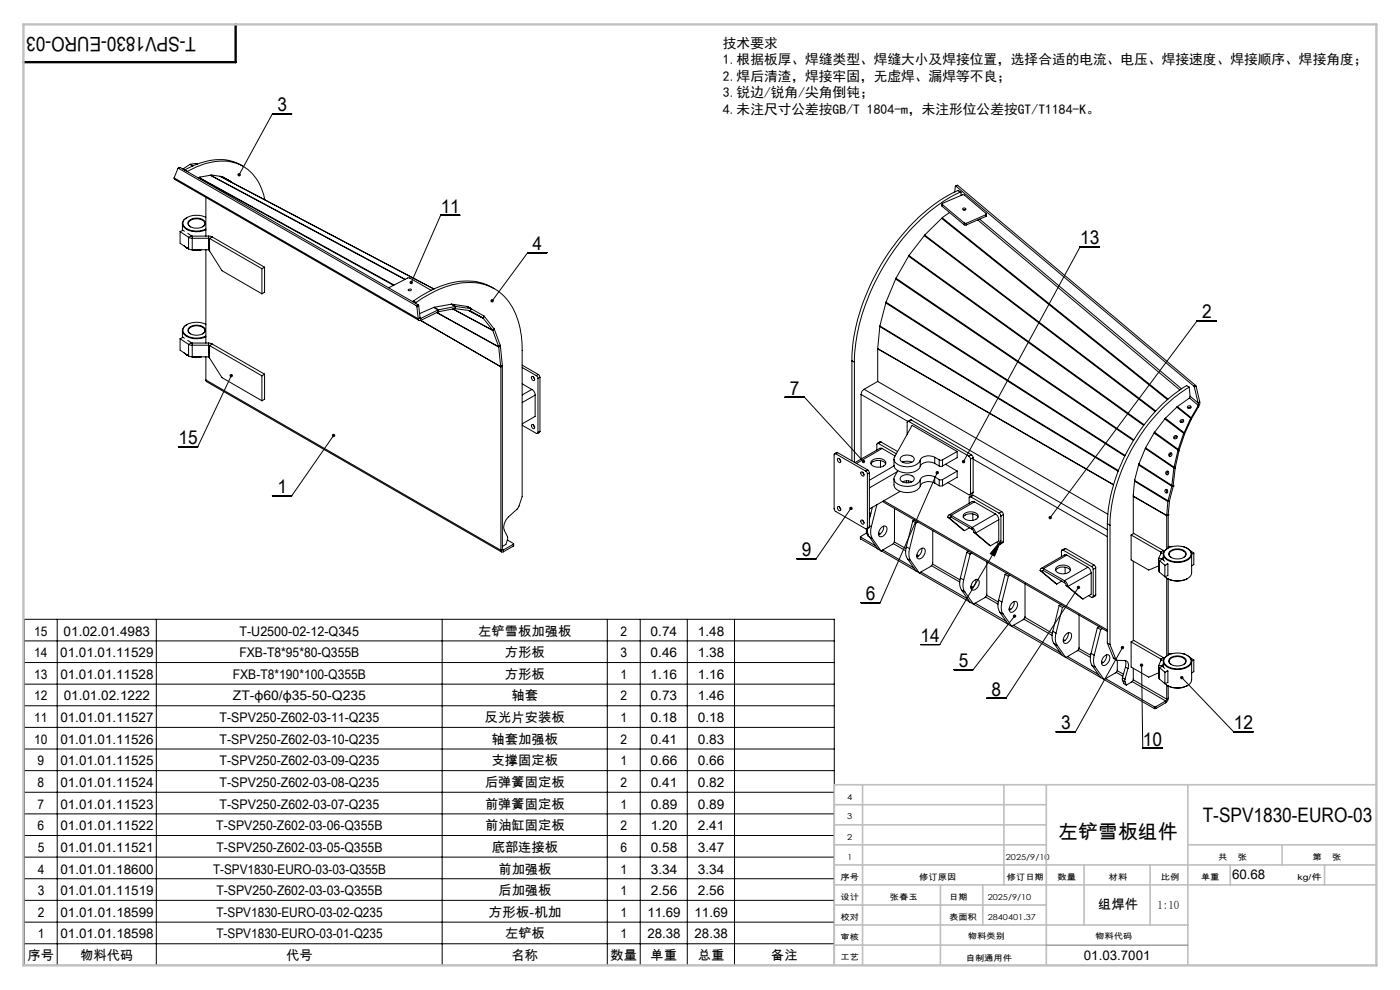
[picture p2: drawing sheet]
<svg xmlns="http://www.w3.org/2000/svg" width="297mm" height="210mm" viewBox="0 0 297 210" stroke-linecap="round" stroke-linejoin="round" font-family="sans-serif">
<g fill="none" stroke="#000" stroke-width=".21">
<path d="M36.9 37.7l.1 .3 51.9 30M36.9 37.7l51.8 29.9M37.9 35.7l-1 2M37.9 35.7l50.4 29.1M38.2 35.5l-.4 .2M38.2 35.5l-.3 .2M38.2 35.5l50.5 29.2M38.9 35.8l-.1 .1M38.9 35.8l.4 .2M39.1 36l.1 .1M39.2 36l.6 .4M39.2 36v.1"/>
<path d="M39.8 36.4a13.3 13.3 0 0 1 10.4-1.8 9.8 9.8 0 0 1 6 7.8M39.8 36.4h.1M40.3 34.9l-1.4 .9M40.3 34.9l.6 .3M40.4 34.8l-.1 .1M40.4 34.8l.6 .4M41.6 34.7l.2 .1M41.8 34.8l-.3-.1-1.1 .1M42.1 37.7l2.8-.6 2.2 .4 1.9 1M42.1 37.7l41.4 22.8M42.2 37.6l41.4 22.9M44.6 37.2l41.3 22.1"/>
<path d="M44.7 37.2l41.3 22.1M46.7 37.4l45.4 23.9M47.2 37.5l1.2 .7M48.4 38.2l.1 .1M48.4 38.2l.6 .3M48.5 38.3l.6 .3M48.5 38.3l.1 .1M49 38.5l.1 .1M49.1 38.6v.1M51.6 35.3a10.8 10.8 0 0 0-10.4-.2l-2 .9M61.9 24.2h-4.1l-7.1 12.9M202.8 39.5h-.1l-.2 1.2"/>
<path d="M202.8 39.5l50.5 42.4M203.2 39.3l-.5 .2M203.2 39.3l-.4 .2M203.2 39.3l50.4 42.5M38.2 49.1l1.8 1.2M38.2 49.1v2.5l1.8 1.2M38.7 47.4v1.5M39.1 52.1l.5 .5M39.1 49.1l-.3-.2-.6 .2M39.6 52.6l.4 .1M39.6 52.6l.4 .2M39.7 46.2a1.29 1.29 0 0 0-1 1.2 1.29 1.29 0 0 0 .9 1.2 4.6 4.6 0 0 0 4.1 .1"/>
<path d="M39.8 49.5l.8 .6M40 50.3l.6 .2 3.9 .1M40 52.8l.8 .2M40 50.3v2.5M40.1 46.8a2.41 2.41 0 0 1 3.4 .4 1.49 1.49 0 0 1-1.9 1.2 1.33 1.33 0 0 1-1.7-1.3zM40.4 48.1a.84 .84 0 0 1-.4-1 .84 .84 0 0 1 .9-.6 2.06 2.06 0 0 1 2.6 .8l-.1 .4-.4 .4M40.6 50.1h.2M40.6 50.1l-.6 .2M40.7 53h2M40.8 53h1.8M40.8 50.1v2.9M40.8 50.1h3.4"/>
<path d="M40.8 53h3.4M43.7 46.1a4.1 4.1 0 0 0-4.8 .7 1.44 1.44 0 0 0 1.2 1.9 4.8 4.8 0 0 0 3.6-.1M43.7 41.9v8.2M43.7 53v19.8M44.2 53l.3 .2M44.2 50.1l.8 .2M44.2 50.1v2.9M44.5 53.2l2.6 4.2 8.5 4.9M44.5 50.6v2.6M44.5 50.6l11.1 6.4M45 50.3l11.1 6.4M45 50.3l-.5 .3"/>
<path d="M55.6 57v5.3M56.1 56.7l-.5 .3M56.1 56.7v5.3l-.5 .3M97.5 45.6h-4l-6.3 14.3M116 53.6h-4.1l-7.5 10.2M190 59.2l50.5 34.2M190.1 59l-2.1 5.1M190.1 59l50.4 34.3M192.8 54.4l49.8 35.8M192.8 54.2l49.9 35.9M196.1 50l49 37.3M196.2 49.9l49 37.3"/>
<path d="M199.7 46.3l47.9 38.5M199.8 43.2l.1 .6M199.9 43.8l4.6 3.9M199.9 46.2l47.9 38.5M199.9 43.4l.1-.3 4.4-1.8 4.8 4v.2M199.9 43.4l4.7 3.9M199.9 43.4v.4M201.4 45.1a36.8 36.8 0 0 0-11.3 13.9M203.2 40.4a37.8 37.8 0 0 0-15.7 14.8 42 42 0 0 0-6.8 21.3M203.2 40.4l.6 .3M203.8 40.7a38.3 38.3 0 0 0-16.3 15.7 41.5 41.5 0 0 0-6.2 20.4M203.8 40.7l.1 .7"/>
<path d="M204.3 44.2a.3 .3 0 0 1 .4-.1 .3 .3 0 0 1 .1 .4 .33 .33 0 0 1-.4 0 .33 .33 0 0 1-.1-.3zM204.4 44.5h.3M204.5 47.7h.5M204.6 47.3l.4 .1M204.6 47.3l-.1 .4M205 47.4v.3M207.4 46.7l42.9 36M207.8 46.5l42.8 36M209.1 45.9l-4.1 1.8M209.2 45.5l-4.2 1.9M209.2 45.5l-.1 .4M209.3 45.4l-.2 .5"/>
<path d="M233.2 52.4h-4.1l-24.7 45.5M38.2 71.9v2.4l1.8 1.2M38.2 71.9l1.8 1.2M38.7 70.1v1.5M39.1 74.9l.5 .4M39.1 71.7l-.3-.2-.6 .4M39.6 75.3l.4 .2M39.7 68.9a1.31 1.31 0 0 0-1 1.2 1.31 1.31 0 0 0 .9 1.3l.2 .1a4.8 4.8 0 0 0 3.9-.1M39.8 72.2l.8 .5M40 73.1l.5 .1 4 .1M40 75.5l.8 .2M40 73.1v2.4"/>
<path d="M40.2 69.4a2.49 2.49 0 0 1 3.3 .5 1.4 1.4 0 0 1-1.7 1.2 1.5 1.5 0 0 1-1.9-1.3zM40.4 70.8a.84 .84 0 0 1-.4-.9 .84 .84 0 0 1 .9-.7 2.06 2.06 0 0 1 2.6 .9l-.1 .4-.4 .3M40.6 72.7l.2 .1M40.6 72.7l-.6 .4M40.7 75.7h2M40.8 75.7h1.8M40.8 72.8v2.9M40.8 75.7h3.4M40.8 72.8h3.4M43.7 68.8a4.1 4.1 0 0 0-4.8 .7 1.44 1.44 0 0 0 1.2 2 4.8 4.8 0 0 0 3.6-.2M43.7 75.7v4.9M44.2 75.7l.3 .2"/>
<path d="M44.2 72.8l.8 .2M44.2 72.8v2.9M44.5 73.3v2.6M44.5 75.9l2.6 4.2 8.5 4.9M44.5 73.3l11.1 6.4M45 73l11.1 6.4M45 73l-.5 .3M49.1 79.7l-7.2 15.1h-4M55.6 79.7v5.3M56.1 79.4v5.3l-.5 .3M56.1 79.4l-.5 .3M82.4 61.1l4.1-2.2h.4l4.6 2.7"/>
<path d="M86.6 61.4a.33 .33 0 0 1 .4-.1 .33 .33 0 0 1 .2 .3 .31 .31 0 0 1-.3 .1 .31 .31 0 0 1-.3-.3zM87.7 63.8l-.1 .2M87.7 63.8l.6 .4M87.9 63.8l-.4 .2M88.3 64.2l-.1 .1M88.3 64.2a20.1 20.1 0 0 1 11.6-4.3 10.3 10.3 0 0 1 9.9 7.8 21.4 21.4 0 0 1 1 6.6v31l-.9 2.5-2 1.8a2.92 2.92 0 0 0-.9 2.9l.7 1.4-.1 .6M88.3 64.8l.1 .3M88.4 65.1l.3 2.5M88.7 64.7l.1 .2M88.7 64.7l-.4 .1M88.7 67.6l.2 .4h.4M88.8 64.9l-.4 .2"/>
<path d="M88.8 64.9l.3 2.5M89.1 67.4l.2 .1M89.1 67.4l-.4 .2M89.1 67.5h.2M89.2 68l17.1 9.8M89.3 67.5v.5M92 65.2l.9 .5M92.1 65.1l1 .6M92.9 65.7l-3.6 1.8M92.9 65.7v.5M92.9 66.2l-3.6 1.8M93 66.1l-.1 .1"/>
<path d="M93.1 65.7h-.2M93.1 65.7l-.1 .4M95.7 64.5l.9 .5M95.8 64.5l.9 .5M96.1 65.5l8.4 4.6M96.5 65.5l-3.5 .6M96.5 65.5h.1M96.5 65.5l3.2 .4M96.6 65l-3.5 .7M96.6 65l-.1 .5M96.6 65h.1M96.7 65l-.2 .5"/>
<path d="M96.7 65l3.2 .5M99 65l.9 .5M99.1 65l.9 .5M99.4 65.9l3 1.6M99.7 65.9h.1M99.8 65.9l2.6 1.6M99.9 65.5l-.2 .4M99.9 65.5h.1M99.9 65.5l-.7-.5-3.4-.5-3.7 .7-3.1 1.3M100 65.5l-.2 .4M100 65.5l2.7 1.6M102.4 67.5h.1"/>
<path d="M102.5 67.5l2 2.6M102.7 67.1l-.3 .4M102.7 67.1h.1M102.8 67.1l-.3 .4M102.8 67.1l2 2.6M104.5 70.1h.1M104.5 70.1l1.3 3.4M104.8 69.7l-.3 .4M104.8 69.7v.1M104.8 69.8l-.3 .3M104.8 69.8l1.3 3.4M104.9 61.2a12.5 12.5 0 0 0-11.5-.5 28 28 0 0 0-5.7 3.1"/>
<path d="M105.8 73.5v.1M105.8 73.6l.4 4.2M105.8 73.5l-13.1-7.2 13.1 7.3M106.1 73.2l-.3 .3M106.1 73.2l.1 .2M106.2 73.4l-.4 .2M106.2 73.4l.4 4.1M106.2 77.8h.1M106.3 77.8v38.9M106.6 77.5l-.4 .3M106.6 77.5v39M106.6 77.6l-.3 .2"/>
<path d="M110.8 78l3 1.7M110.8 77.5l3.4 1.9M112.8 79.9a.48 .48 0 0 1 .5 .2 .48 .48 0 0 1-.1 .6 .68 .68 0 0 1-.4-.8zM113.1 79.9l.3 .5M113.8 79.7l.3 .2v.4M114.2 79.4l.3 .6M114.2 79.4l-.4 .3M180.7 76.5l.6 .3M180.7 76.5v21.2M181.3 76.8v21.3M186.2 74v6.9M186.2 73.9l50 28.9"/>
<path d="M186.2 74l50 28.9M186.7 69.2l-.5 4.8M186.7 69.1l50.6 30.7M186.7 69.3l50.5 30.7M187.9 64.3l50.7 32.5M188 64.1l-1.3 5.1M188 64.1l50.7 32.5M258.1 68h-4.1l-31.2 41.8M43.7 80.6v.3l62.7 36.2M43.7 80.6l62.6 36.1M70.8 92.4l-8.9 12.8h-4.1M110.8 90.2l3 1.7a.21 .21 0 0 0 .2 .1 .21 .21 0 0 0 .1-.3"/>
<path d="M110.8 81.4l2 1.2M112.8 90.1a.49 .49 0 0 1 .5 .3 .49 .49 0 0 1-.1 .5h-.1a.65 .65 0 0 1-.3-.8zM112.8 82.6a1.28 1.28 0 0 1 .7 1.2M112.8 82.6l-2 1.2M113.1 90.1l.3 .5M113.5 83.8v4.5l-2.7 1.6M113.5 83.8l-2.7 1.6M114.1 80.3v11.4M114.5 91.5l-.4 .5M114.5 80l-.4 .3M114.5 91.5l-.4 .2M114.5 80v11.5"/>
<path d="M166.5 84.2h4.1l12.6 13.7M177.3 96.3l-.2-.1-.1 .2v11.8l.2 .3 6.5 3.7h.3v-.2M177.3 96.3l6.4 3.6M177.7 97.3a.48 .48 0 0 1 .6 .2 .48 .48 0 0 1-.2 .6h-.1a.66 .66 0 0 1-.3-.8zM177.7 96h-.3l-.3 .2M177.7 96l-.4 .3M177.7 96l6.4 3.7M178.1 97.3l.3 .5M182.7 83.7v13.7M182.7 83.7l9.9 5.7M183.3 82.6a1.29 1.29 0 0 0-.6 1.1M183.3 82.6l51.6 29.8"/>
<path d="M183.7 99.9l.3 .6M184.1 99.7l.3 .6M184.1 99.7l-.4 .2M184.8 98.4a2.06 2.06 0 0 1 3.1 0M184.9 97.7a2.02 2.02 0 0 1 3 .4 1.37 1.37 0 0 1-1.7 1 1.19 1.19 0 0 1-1.5-1.1zM186.2 80.9l48.8 28.2M186.2 80.9l-2.9 1.7M186.4 94.1l-.3-.1-.1 .2v1.3M186.4 94.1l3.7 2.2M186.8 97.7v1.4M186.9 93.8l-.2-.1-.6 .3M186.9 93.8l-.5 .3"/>
<path d="M186.9 93.8l3.5 2M187.1 95.1h-.4l-5.3 3M187.1 95.1l2.8 1.6M187.1 95.1l-5.4 3.2M189.7 97.4v1.3a2.41 2.41 0 0 0 2.6 1.6 2.82 2.82 0 0 0 2.9-1.4M189.7 98.8l-5.3 3.1M190.5 99.8l-.7 1.3a1.31 1.31 0 0 0 1 1.8 3.9 3.9 0 0 0 4.3-.8l.1-.3M191.1 97a1.97 1.97 0 0 1 2.8 .3 1.22 1.22 0 0 1-1.6 .9 1.07 1.07 0 0 1-1.3-1zM191.5 98h.1a2.27 2.27 0 0 1 1.8 0M191.5 98h.1M192.8 89.4h-.3l-.1 .2v2.5M192.8 89.4l12.7 7.4"/>
<path d="M193.4 89.1l-.9 .3M193.4 89.1l-.6 .3M193.4 89.1l12.7 7.4M195.2 97.6v1.3M198.3 97a2.31 2.31 0 0 0-3.1 .6M198.3 98.3a2.31 2.31 0 0 0-3.1 .6M198.3 97v1.3M198.3 97l.9 .5M198.3 98.3l.9 .5M199.2 97.5h.8M199.2 98.8h.8M199.2 97.5v1.3"/>
<path d="M200 97.5v1.3M200.6 98.5l2.5 1.4M203.1 95.8l-9.6-5.6-3.7 6.7a1.31 1.31 0 0 0 1 1.8 3.7 3.7 0 0 0 4.4-.9v-.2M203.1 99.9l-3.1 1.8M203.1 95.8v1.3l-3.1 1.7M203.1 99.9v1.3l-3.1 1.8M203.1 95.8l-3.1 1.7M205.5 96.8l.4 .6M205.9 97.4v7.3M206.1 96.5l.3 .6M206.1 96.5l-.6 .3M206.4 97.1l-.5 .3"/>
<path d="M206.4 97.1v7.3M206.4 97.4l28.5 16.4M241.5 98.6l7.1 4.5M241.6 98.5l7 4.5M243 95.1l6 4.2M243 95l6.1 4.1M244.8 91.9l5.1 3.6M244.9 91.7l5 3.6M247.1 88.9l4 3M247.2 88.7l-2.3 3.1-1.9 3.2-1.4 3.4-.9 3.5-.3 3.1v8.2M247.2 88.7l4 3.1M247.8 100a.52 .52 0 0 0-.1 .7"/>
<path d="M248.6 96.2a.42 .42 0 0 0-.4 .6M249 99.3l-.4 3.7M249 99.3h.3M249.1 99.1l-.1 .2M249.1 99.1l.2 .1M249.3 99.3l-.4 3.7M249.3 99.2v.1M249.6 86.4l3 2.3M249.7 92.6a.45 .45 0 0 0-.6 .5M249.8 86.2l2.9 2.4M249.9 95.5l-.8 3.6M249.9 95.5l.2 .1"/>
<path d="M249.9 95.3v.2M249.9 95.3l.2 .2M250.1 95.6l-.8 3.6M250.1 95.5v.1M250.4 89.1a.37 .37 0 0 1 .6 0 .37 .37 0 0 1 0 .5 .37 .37 0 0 1-.6 0zM251.1 89.4a.44 .44 0 0 0-.7 .2M251.1 91.9l-1.2 3.4M251.1 91.9l.2 .2M251.2 91.8l-.1 .1M251.2 91.8l.1 .3M251.3 92.1l-1.2 3.4M251.3 92.1h.1"/>
<path d="M252 86.5h.6M252 86.1a.37 .37 0 0 1 .6 0 .37 .37 0 0 1 0 .5 .37 .37 0 0 1-.5 0l-.2-.2zM252.3 82.1a37.8 37.8 0 0 0-15.8 22 29 29 0 0 0-1 7.3M252.3 82.1l.2 2-.2 .3-2.6 1.9-2.5 2.4M252.3 82.1l-.6-.3a37.6 37.6 0 0 0-15.2 20.3 32.3 32.3 0 0 0-1.6 9M252.3 84.4l1.9 1.6M252.4 84l1.8 1.5M252.6 88.7l-1.4 3.1M252.6 88.7l.1 .3M252.7 88.6l-.1 .1M252.7 89l-1.4 3.1M252.7 88.6v.4"/>
<path d="M253.3 81.9l.1 .2M253.4 82.1l.8 3.4M253.6 81.8l.2 .1M253.6 81.8l-.3 .1M253.8 81.9l-.4 .2M253.8 81.9l.7 3.4M254.2 85.5v.5M254.2 86l-1.5 2.6M254.2 86v.4M254.2 86.4l-1.5 2.6M254.5 85.3v.6l-.3 .5M254.5 85.3l-.3 .2"/>
<path d="M106.3 116.7a.32 .32 0 0 0 .1 .4 .32 .32 0 0 0 .4-.1M106.6 116.5l.2 .2M106.6 116.5l-.3 .2M106.8 116.7v.3M107.6 114.5l1.3 .8v.2M107.6 114.5l-.3 1-.7 .4M108.9 115.5l-2.1 1.2M108.9 115.5v.3M108.9 115.8l-2.1 1.2M109 115.3l-.1 .5M177.7 107.5a.46 .46 0 0 1 .6 .2 .46 .46 0 0 1-.2 .6h-.1a.66 .66 0 0 1-.3-.8zM178.1 107.5l.3 .5"/>
<path d="M180.5 107.8l-7.4 10.7h-4M182.5 113.9l.1 .4M182.6 114.3l3.6 2.1M182.6 113.9l3.1 1.9M182.6 113.9v.4M182.7 100.1a.48 .48 0 0 1 .5 .3 .48 .48 0 0 1-.1 .6 .61 .61 0 0 1-.4-.9zM182.7 110.3a.51 .51 0 0 1 .5 .3 .51 .51 0 0 1-.1 .6 .61 .61 0 0 1-.4-.9zM183 100.2l.3 .5M183 110.4l.3 .5M183.8 112.5l.1 .7M183.8 113.1l-1.2 .7v.1M183.8 112.5l.2 .1"/>
<path d="M183.9 113.2l.5 .6M183.9 113.2l.2 .1M184 112.1l.1 1.1 .3 .6M184 100.5v11.5M184.4 113.8l.7 .5M184.4 113.8l1.8 2.6 .7 .5M184.4 111.8l-.5 .4-.1 .3M184.4 100.3l-.4 .2M184.4 100.3v11.5M184.4 111.8l-.4 .2M184.4 111.5l.5 .2M184.7 108.9l-.3-.1 .2 .6"/>
<path d="M184.9 111.7a3.4 3.4 0 0 0 .2 2.6M185.1 114.3l1.8 2.6M185.1 107.6l-.7 2.6M186 107.1l-1.1 4.6M186.4 113.1l.4 .1M186.8 112.1a.72 .72 0 0 1 .6-.5 .72 .72 0 0 1 .7 .4 1.51 1.51 0 0 1-1.5 1.8 1.33 1.33 0 0 1 .2-1.7zM186.9 116.8l18.9 10.9M187.2 106.4l47.7 27.5M187.3 116.7l6.6 3.8M187.5 111.6v.1a1.93 1.93 0 0 1-1.1 1.7M187.5 106.2l47.4 27.4M189.5 115.3l2.6 1.5"/>
<path d="M189.7 101.6v1.3a2.41 2.41 0 0 0 2.6 1.6 2.82 2.82 0 0 0 2.9-1.4M189.7 115l2.5 1.4M189.8 107.8l-.1 7.1-.3 .5-2.5 1.5M190.3 100.1l-5.9 3.4M191 104.2l-6.6 3.8M191.1 101.1a1.97 1.97 0 0 1 2.8 .3 1.22 1.22 0 0 1-1.6 1 1.07 1.07 0 0 1-1.3-1zM191.5 102.2h.1a2.27 2.27 0 0 1 1.8 0M192.3 116a3.2 3.2 0 0 0 .2 2.5M192.3 116l.7 .4M192.3 102v.4M192.5 118.5l.7 .4M192.5 118.5l1.8 2.6"/>
<path d="M192.7 102v.4M193 116.4a3.4 3.4 0 0 0 .2 2.5M193.3 102.1v.2M193.6 110.5l.7 .4M193.6 110.5l-1.3 5.5M194 110.3l-.4 .2M194.3 110.9l-1.3 5.5M194.5 117.7l.4 .2M194.7 110.7l-.4 .2M195.1 116.7a.64 .64 0 0 1 .6-.4 .64 .64 0 0 1 .6 .5v.4a1.2 1.2 0 0 1-1.7 1.2 1.75 1.75 0 0 1 .5-1.7zM195.2 101.8v1.3M195.6 116.3v.1a1.93 1.93 0 0 1-1.1 1.7"/>
<path d="M197.8 119.7l5.9 3.3M197.9 112.5v6.9l-.2 .5-2.7 1.6-1.8-2.6M198.3 101.2a2.31 2.31 0 0 0-3.1 .6M198.3 102.5a2.31 2.31 0 0 0-3.1 .6M198.3 101.2l.9 .5M198.3 101.2v1.3M198.3 102.5l.9 .5M198.8 100.3l-12.1 27.5h-4.1M199.2 101.7h.8M199.2 103h.8M199.2 101.7v1.3M200 101.7v1.3"/>
<path d="M201.1 102.4l4.5 2.6h.2l.1-.3M201.1 109.7l.3 .2M201.1 109.7l3.5 2.9M201.4 109.9l3.2 2.7M201.8 109.3a.42 .42 0 0 0-.5-.1 .42 .42 0 0 0-.2 .5M201.8 109.7h-.2l-.2 .2M201.8 109.3l4.4 2.6M201.8 109.7l4.4 2.6M201.8 109.3v.4M201.8 109.7l-.4 .2M204.4 109.7a1.99 1.99 0 0 1 3.1 0M204.4 109.2a2.17 2.17 0 0 1 3.1 0 1.05 1.05 0 0 1-1.3 1.2 1.54 1.54 0 0 1-1.9-.9z"/>
<path d="M205.1 117.1l.7 .4M205.1 117.1l-1.4 5.5M205.5 116.9l-.4 .2M205.7 112l-1.1 .6M205.8 117.5l-1.4 5.5M206 105.4l-.2-.1-.2 .2v1.3M206 105.4l5.9 3.5M206.2 117.3l-.4 .2M206.2 111.9l.6 .7 .1 .5M206.2 112.3l.4 .6M206.2 111.9v.4M206.4 109v1.4"/>
<path d="M206.4 104.4l-.1 .3-.5 .3M206.4 104.4l-.5 .3M206.5 105.1l-.2-.1-.6 .4M206.5 105.1l6 3.4M206.5 105.1l-.5 .3M206.6 112.9l.3 .2M206.6 112.9l3.5 2.9M206.7 106.5l-.5-.1-4.9 2.8M206.7 106.5l-4.9 2.8M206.7 106.5l4.5 2.5M206.9 113.1l3.2 2.7M209.3 119.2v6.9l-.4 .7-2.4 1.4"/>
<path d="M211.2 109a1.38 1.38 0 0 1 .7 1.2M211.2 109l-5 2.9M211.3 115l.6 .4a.23 .23 0 0 0 .3 0 .23 .23 0 0 0 .1-.2M211.9 110.2l-5 2.9M211.9 110.2v4.6l-1.8 1M211.9 108.9l.4 .6M212.3 109.5v5.7M212.3 114.7l-12.9 22h-4.1M212.3 114.7l-1.3 3.3-.9-.6zM212.5 108.5l.4 .6M212.5 108.5l-.6 .4M212.9 114.9l-.1 .2-.6 .3"/>
<path d="M212.9 109.1l-.6 .4M212.9 109.1v5.8M212.9 114.9l-.6 .3M225.5 116.7l-.3 .1v1.3M225.5 116.7l6.1 3.5M226.1 116.4l-.8 .3M226.1 116.4l-.6 .3M226.1 116.4l6 3.5M226.3 117.7h-.5l-4.9 2.9M226.3 117.7l-4.9 2.9M226.3 117.7l4.5 2.6M232.1 119.9l.3 .6"/>
<path d="M232.1 119.9l-.5 .3M234.9 111.1l.6 .3M234.9 111.1v25.3M235.5 111.4v25.3M240 113.5v5.3l3.7 2.1 2.1-.9M240 113.5l6.3 3.6M240 113.5l.5-.3 6.3 3.6M240.4 119.1v16.8M240.4 105.3l7.1 4.1 .3-.2M240.4 105.2l7.1 4.1M240.7 101.9l7.1 4.3M240.7 102.1l7.1 4.3"/>
<path d="M245.8 118.6v2.5l.2 .2M245.8 118.4l.2 .5M245.8 118.4l.8 .2M246 118.9v2.4M246 118.9l1.1 1M246.3 117.1v.2M246.3 117.1v.4M246.3 117.3l-.5 1.1M246.3 117.3l.5 .1M246.6 118.6h.1M246.6 118.6l.5 .5M246.6 118.6l-.6 .3"/>
<path d="M246.8 117.6v1.2M246.8 118.1l-.2 .5M246.8 116.8l.2 .1M246.8 116.8l-.5 .3M247.1 119.9v2.4M247.4 116.5a4.1 4.1 0 0 1 5.1 .4 1.36 1.36 0 0 1-1.1 2 4 4 0 0 1-4.3-.8 1.07 1.07 0 0 1 .3-1.6zM247.5 103.8l-.1 .4 .2 .3M247.5 109.3v7.1M247.6 119.5l.2 .2M247.7 116.3a1.35 1.35 0 0 0-.9 1.4 1.35 1.35 0 0 0 1.1 1.2 4.1 4.1 0 0 0 4.8-.8 1.35 1.35 0 0 0-.9-1.8M247.8 119.7v2.4l-.7 .2M247.8 119.7l-.7 .2"/>
<path d="M247.8 106.4l-.3 2.9M247.8 106.2v.2M247.8 109.2h.1M247.8 115.9h1M247.8 109.2l-.3 .1M247.8 109.2v7.1M248.1 117.1a2.5 2.5 0 0 1 3.5 .2 1.3 1.3 0 0 1-1.6 1.3 1.74 1.74 0 0 1-2.1-1.1zM248.1 106.2h-.3M248.1 106.2l-.3 .2M248.1 106.2l-.3 3M248.1 106.2h.1M248.5 118.3a.79 .79 0 0 1-.5-.9 .79 .79 0 0 1 .7-.6l.5-.2a2.02 2.02 0 0 1 2.3 .9l-.1 .4-.3 .4"/>
<path d="M248.6 103.1h.1M248.6 103.1l-.8 3.1M248.6 103v.1M248.6 103h.3M248.9 103v.1M248.9 103.1h.1M248.9 103.1h-.3M248.9 103.1l-.8 3.1M250.8 115.9l.7 .2M251.5 116.1h.1M251.5 116.1v.1M252.4 116.8l.9 .5"/>
<path d="M253.3 117.3l-.5 .3v3.9a2.52 2.52 0 0 1-2.8 1.7h-.3a3.5 3.5 0 0 1-2.5-.9M253.3 117.3v2.5l-.5 .2M5.2 131.4h171.8v73.4h-171.8zM5.2 136h171.8M12.1 131.4v73.4M33.2 131.4v73.4M93.8 131.4v73.4M128.8 131.4v73.4M135.8 131.4v73.4M145.8 131.4v73.4M155.8 131.4v73.4M195.4 121.3l9.9 5.8"/>
<path d="M197.6 120l6 3.5M203.7 122.6a3.2 3.2 0 0 0 .3 2.6M203.7 122.6l.7 .4M204 125.2l.7 .3M204 125.2l1.8 2.6 .7 .4M204.4 123a3.2 3.2 0 0 0 .3 2.5M204.7 125.5l1.8 2.7M206 124.3l.3 .3M206.4 123.4a.72 .72 0 0 1 .6-.5 .72 .72 0 0 1 .7 .4 1.59 1.59 0 0 1-1.4 1.9 1.16 1.16 0 0 1 .1-1.8zM206.5 128.2l7.4 4.2M206.9 127.9l6.5 3.9M207 122.9v.3a1.92 1.92 0 0 1-1 1.6"/>
<path d="M209.1 126.6l2.6 1.6M209.3 126.3l2.5 1.4M211.8 127.3a3.2 3.2 0 0 0 .3 2.5M211.8 127.3l.7 .4M212.1 129.8l1.8 2.7 .7 .3M212.1 129.8l.7 .4M212.5 127.7a3.2 3.2 0 0 0 .3 2.5M212.8 130.2l1.8 2.6M213.2 121.8l.7 .4M213.2 121.8l-1.4 5.5M213.6 121.6l-.4 .2M213.9 122.2l-1.4 5.5"/>
<path d="M214.1 129l.4 .2M214.3 122l-.4 .2M214.6 127.9a.7 .7 0 0 1 1-.3 .7 .7 0 0 1 .2 1.1 1.28 1.28 0 0 1-1.5 1.1 1.48 1.48 0 0 1 .3-1.9zM214.6 132.8l10.8 6.2M215 132.6l9.9 5.8M215.2 127.6v.1a1.93 1.93 0 0 1-1.1 1.7M215.2 130.7l-8.8 11.4h-4M217.2 131.3l6 3.5M217.4 130.9l5.8 3.4M217.5 123.8v7l-.5 .7-2.4 1.3M220.7 121l.3 .2M220.7 121l3.5 2.9"/>
<path d="M221 121.2l3.2 2.7M221.4 120.6a.44 .44 0 0 0-.5 0 .44 .44 0 0 0-.2 .4M221.4 121h-.3l-.1 .2M221.4 120.6l4.4 2.6M221.4 120.6v.4M221.4 121l4.4 2.6M221.4 121l-.4 .2M223.3 133.9a3.4 3.4 0 0 0 .3 2.5M223.3 133.9l.7 .4M223.6 136.4l.7 .5M223.6 136.4l1.8 2.7 .7 .4M223.9 121a2.1 2.1 0 0 1 3.2 0"/>
<path d="M224 134.3a3.2 3.2 0 0 0 .3 2.6M224.1 120.4a2.12 2.12 0 0 1 2.9 .2 1.02 1.02 0 0 1-1.2 1.1 1.42 1.42 0 0 1-1.9-1.1zM224.3 136.9l1.8 2.6M224.7 128.4l.7 .5M224.7 128.4l-1.4 5.5M225.1 128.2l-.4 .2M225.2 123.3l-1 .6M225.4 128.9l-1.4 5.4M225.6 135.7l.3 .1M225.8 128.6l-.4 .3M225.8 123.2a1.38 1.38 0 0 1 .7 1.2M225.8 123.6l.4 .6"/>
<path d="M225.8 123.2v.4M226 120.3v1.4M226.1 134.6a.7 .7 0 0 1 1-.3 .7 .7 0 0 1 .2 1l-.1 .2a1.22 1.22 0 0 1-1.5 .9 1.48 1.48 0 0 1 .4-1.8zM226.1 139.4l7.4 4.3M226.2 124.2l.3 .2M226.2 124.2l3.5 2.9M226.4 139.3l6.6 3.8M226.5 124.4l3.2 2.7M226.6 134.2v.7a1.67 1.67 0 0 1-1 1.2M228.7 137.9l2.6 1.5M228.8 124.6l-15.4 23.5h-4.1M228.9 137.6l2.5 1.4"/>
<path d="M228.9 130.4v7l-.2 .6-2.6 1.5M230.8 120.3a1.6 1.6 0 0 1 .7 1.3M230.8 120.3l-5 2.9M231 126.4l.6 .3 .3-.2M231.5 138.6a3.4 3.4 0 0 0 .2 2.5M231.5 138.6l.6 .4M231.5 121.6l-5 2.8M231.5 121.6v4.4l-1.8 1.1M231.6 120.2l.3 .6M231.9 120.8v5.7M232.1 139a3.2 3.2 0 0 0 .3 2.5M232.4 126.2v.2l-.6 .3"/>
<path d="M232.4 120.5l-.5 .3M232.4 120.5v5.7M232.4 126.2l-.5 .3M232.8 133.1l.7 .5M232.8 133.1l-1.3 5.5M233.2 132.9l-.4 .2M233.5 133.6l-1.4 5.4M233.9 133.3l-.4 .3M234.2 139.3a.64 .64 0 0 1 .7-.4 .64 .64 0 0 1 .5 .5 1.58 1.58 0 0 1-1.4 1.7 1.32 1.32 0 0 1 .2-1.8zM234.7 138.9l.1 .3a2.06 2.06 0 0 1-1.1 1.5M234.9 136.4l.6 .3M234.9 136.4l1.3 3.1"/>
<path d="M235.5 136.7l1.2 3.1M236.2 139.5l.7 .5M236.2 139.5l.5 .3M236.7 139.8l.3 .3h1.6a1.08 1.08 0 0 1 .7 1.7M238.1 137.4l-10 17.8h-4.1M240 136.2v5.3l3.7 2.1 2.1-.9M240 136.2l6.3 3.6M240 136.2l.5-.4 6.3 3.7M246 121.3l1.1 1M246.3 139.8v.2M246.3 139.8v.4M246.3 140l-.5 1.1"/>
<path d="M246.3 140h.5M246.8 139.5l.2 .1M246.8 139.5l-.5 .3M247.2 139.4a3.9 3.9 0 0 1 5.4 .4 1.74 1.74 0 0 1-1.8 2 3.4 3.4 0 0 1-3.9-1.3v-.6zM247.5 122.6v16.6M247.6 122.7a4.5 4.5 0 0 0 4.3 0M247.7 139a1.35 1.35 0 0 0-.9 1.4 1.35 1.35 0 0 0 1.1 1.2 4 4 0 0 0 4.8-.8 1.32 1.32 0 0 0-.9-1.8M247.8 138.6h1M247.8 122.8v16.2M248.1 139.8a2.46 2.46 0 0 1 3.5 .2 1.2 1.2 0 0 1-1.3 1.2h-.3a1.77 1.77 0 0 1-2.1-1zM250.8 138.6l.7 .2M251.5 138.8h.1"/>
<path d="M252.4 139.5l.9 .5M5.2 140.5h171.8M5.2 145.1h171.8M5.2 149.7h171.8M5.2 154.3h171.8M5.2 158.9h171.8M231.7 141.1l.7 .4M231.7 141.1l1.8 2.6M232.4 141.5l1.8 2.6M233.5 143.7l.7 .4M233.7 140.3l.3 .2M234.2 144.1l10.7 6.2"/>
<path d="M234.6 144l10.3 5.9M236.8 142.6l1.4 .8M237 142.3l1.3 .7M237 140.1v2l-.1 .4-2.7 1.6M238.1 143.7v.6M238.1 143.7l.6 .4M238.1 144.3l.6 .3M238.1 144.3l.3 .7 .5 .3M238.7 144.1v.5M238.7 140.1l.2 .7-.1 .7M238.7 144.6l.2 .7M238.8 141.5l.5 .3"/>
<path d="M238.8 141.5l-.7 2.2M239.3 141.8l-.6 2.3M240.2 144.6l7.1 4.1M240.4 141.7v2.6l-1.5 1M240.4 144.2l7.1 4.1M242.2 141.1l.2 17.6h4.1M244.9 149.9h.3M244.9 150.3h.3M244.9 149.9v.4M245.2 149.9v.4M245.8 141.3v2.4l.2 .3M245.8 141.1l.2 .5"/>
<path d="M245.8 141.1l.8 .1M246 141.6l1.1 1M246 144l1.1 1M246 141.6v2.4M246.6 141.2v.1M246.6 141.3l.5 .5M246.6 141.3l-.6 .3M246.8 140.3v1.2M246.8 140.8l-.2 .4M247.1 142.6v2.4M247.3 148.7l-2.1 1.2M247.3 148.7v.4"/>
<path d="M247.3 149.1l-2.1 1.2M247.5 148.3l-.2 .4M247.5 145.3v3M247.6 142.2l.2 .1M247.6 145.4a4.5 4.5 0 0 0 4.3 0M247.8 142.3l-.7 .3M247.8 142.3v2.5l-.7 .2M247.8 148.1l-.1 .6-.4 .4M247.8 145.5v2.6M247.8 148.1l-.3 .2M248.5 141a.77 .77 0 0 1-.5-.9 .77 .77 0 0 1 .7-.6 2.12 2.12 0 0 1 2.8 .7l-.1 .4-.3 .4M250.7 143.7l11 11.5h4.1"/>
<path d="M253.3 140l-.5 .3v3.9a2.24 2.24 0 0 1-2.1 1.7h-.7a3.8 3.8 0 0 1-2.8-.9M253.3 140v2.5l-.5 .2M5.2 163.5h171.8M5.2 168.1h171.8M5.2 172.6h171.8M5.2 177.2h171.8M5.2 181.8h171.8M5.2 186.4h171.8M5.2 191h171.8M5.2 195.6h171.8M5.2 200.2h171.8"/>
<circle cx="248.3" cy="96.4" r=".37"/>
<circle cx="249.3" cy="92.7" r=".37"/>
<circle cx="247.5" cy="104.2" r=".35"/>
<circle cx="247.7" cy="100.3" r=".36"/>
</g>
<path d="M50 5.2v8h-45" fill="none" stroke="#000" stroke-width=".5"/>
<g fill="none" stroke="#c0c0c0" stroke-width=".35">
<path d="M177 179.2h45M177 175h45M177 170.7h45M183 166.5v38.2M213 166.5v21.2M222 166.5v38.3M252 179.2h40M252 166.5v38.3M272 179.2v4.3M292 166.5h-115v38.3M177 183.5h115M177 196.2h75"/>
<path d="M177 192h45M177 187.7h115M199.5 187.7v17.1M208.5 187.7v8.5M230 183.5v12.7M244 183.5v12.7M261 183.5v4.2M281 183.5v4.2M177 200.5h45"/>
</g>
<path d="M5 5.2h287v199.6h-287z" fill="none" stroke="#c0c0c0" stroke-width=".5"/>
<path d="M222 200.5h30" fill="none" stroke="#8000ff" stroke-width=".21"/>
<path d="M70.6 92.1a.37 .37 0 0 0-.1 .5 .37 .37 0 0 0 .5 0 .37 .37 0 0 0 0-.5l-.2 .3 .2-.3zM48.9 79.4a.35 .35 0 0 0-.1 .5 .35 .35 0 0 0 .5 0 .35 .35 0 0 0-.1-.5l-.1 .3 .1-.3zM104.2 63.5a.34 .34 0 0 0 0 .6l.2-.3-.2 .3a.36 .36 0 0 0 .6-.3 .36 .36 0 0 0-.6-.3zM87.1 59.6a.36 .36 0 0 0 0 .6l.1-.3-.1 .3a.35 .35 0 0 0 .5-.3 .35 .35 0 0 0-.5-.3zM50.4 36.9l.1 .5 .2-.3-.1 .3a.36 .36 0 0 0 .4-.1 .36 .36 0 0 0-.1-.5 .36 .36 0 0 0-.5 .1zM237.9 137.1a.36 .36 0 0 0 0 .5 .36 .36 0 0 0 .5 0 .36 .36 0 0 0-.1-.6l-.2 .4 .2-.4zM241.9 140.9a.36 .36 0 0 0 .1 .5 .36 .36 0 0 0 .5-.2 .36 .36 0 0 0-.4-.5l.1 .4-.1-.4zM250.5 143.5a.35 .35 0 0 0 0 .6 .35 .35 0 0 0 .5-.3 .35 .35 0 0 0-.5-.4l.2 .3zM228.6 124.3a.37 .37 0 0 0-.1 .6 .37 .37 0 0 0 .6 0 .37 .37 0 0 0-.1-.6l-.2 .3 .2-.3zM212.3 114.7l-1.3 3.3-.9-.6zM180.3 107.6a.35 .35 0 0 0 0 .5 .35 .35 0 0 0 .5 0 .35 .35 0 0 0-.1-.5l-.2 .2 .2-.2zM198.6 100a.35 .35 0 0 0 0 .5 .35 .35 0 0 0 .5-.1 .35 .35 0 0 0-.1-.5l-.2 .4 .2-.4zM183 97.6a.35 .35 0 0 0-.1 .5 .35 .35 0 0 0 .5 0l-.2-.2 .2 .2 .1-.1a.35 .35 0 0 0-.1-.4 .35 .35 0 0 0-.4 0zM204.1 97.7l.1 .5 .2-.3-.2 .3a.36 .36 0 0 0 .5-.1 .36 .36 0 0 0-.1-.5 .36 .36 0 0 0-.5 .1zM222.6 109.5a.36 .36 0 0 0 0 .6l.2-.3-.2 .3a.37 .37 0 0 0 .6-.3 .37 .37 0 0 0-.6-.3zM215.1 130.4a.36 .36 0 0 0-.2 .5 .36 .36 0 0 0 .6 .1 .36 .36 0 0 0-.1-.6l-.2 .3 .2-.3z" fill="#000"/>
<g font-size="4.2">
<text x="41.6" y="7.8" transform="rotate(-180 41.6 7.8)">T-SPV1830-EURO-03</text>
<text x="224.5" y="178">左铲雪板组件</text>
<text x="255.2" y="174.3">T-SPV1830-EURO-03</text>
</g>
<g font-size="4.1">
<text x="58.8" y="23.6">3</text>
<text x="93.5" y="45.1">11</text>
<text x="113" y="53.1">4</text>
<text x="229.1" y="51.8">13</text>
<text x="255" y="67.5">2</text>
<text x="167.6" y="83.7">7</text>
<text x="37.9" y="94.2">15</text>
<text x="58.8" y="104.7">1</text>
<text x="170.1" y="118">9</text>
<text x="183.7" y="127.3">6</text>
<text x="195.3" y="136.2">14</text>
<text x="203.4" y="141.5">5</text>
<text x="210.4" y="147.6">8</text>
<text x="225.1" y="154.7">3</text>
<text x="261.7" y="154.7">12</text>
<text x="242.5" y="158.1">10</text>
</g>
<g font-size="2.9">
<text x="153.4" y="10.1">技术要求</text>
<text x="153.4" y="13.6">1.根据板厚、焊缝类型、焊缝大小及焊接位置，选择合适的电流、电压、焊接速度、焊接顺序、焊接角度；</text>
<text x="153.4" y="17.1">2.焊后清渣，焊接牢固，无虚焊、漏焊等不良；</text>
<text x="153.4" y="20.6">3.锐边/锐角/尖角倒钝；</text>
<text x="153.4" y="24.1">4.未注尺寸公差按GB/T 1804-m，未注形位公差按GT/T1184-K。</text>
</g>
<g font-size="2.8">
<text x="7.3" y="134.8">15</text>
<text x="13.5" y="134.8">01.02.01.4983</text>
<text x="50.8" y="134.8">T-U2500-02-12-Q345</text>
<text x="101.5" y="134.8">左铲雪板加强板</text>
<text x="131.6" y="134.8">2</text>
<text x="138" y="134.8">0.74</text>
<text x="148" y="134.8">1.48</text>
<text x="7.3" y="139.4">14</text>
<text x="7.3" y="144">13</text>
<text x="12.8" y="139.4">01.01.01.11529</text>
<text x="12.8" y="144">01.01.01.11528</text>
<text x="49.4" y="144">FXB-T8*190*100-Q355B</text>
<text x="50.8" y="139.4">FXB-T8*95*80-Q355B</text>
<text x="107.1" y="139.4">方形板</text>
<text x="107.1" y="144">方形板</text>
<text x="131.6" y="139.4">3</text>
<text x="131.6" y="144">1</text>
<text x="138" y="139.4">0.46</text>
<text x="138" y="144">1.16</text>
<text x="148" y="139.4">1.38</text>
<text x="148" y="144">1.16</text>
<text x="7.3" y="148.6">12</text>
<text x="13.5" y="148.6">01.01.02.1222</text>
<text x="49.4" y="148.6">ZT-φ60/φ35-50-Q235</text>
<text x="108.5" y="148.6">轴套</text>
<text x="131.6" y="148.6">2</text>
<text x="138" y="148.6">0.73</text>
<text x="148" y="148.6">1.46</text>
<text x="7.3" y="153.2">11</text>
<text x="12.8" y="153.2">01.01.01.11527</text>
<text x="46.6" y="153.2">T-SPV250-Z602-03-11-Q235</text>
<text x="102.9" y="153.2">反光片安装板</text>
<text x="131.6" y="153.2">1</text>
<text x="138" y="153.2">0.18</text>
<text x="148" y="153.2">0.18</text>
<text x="7.3" y="157.8">10</text>
<text x="12.8" y="157.8">01.01.01.11526</text>
<text x="46.6" y="157.8">T-SPV250-Z602-03-10-Q235</text>
<text x="104.3" y="157.8">轴套加强板</text>
<text x="131.6" y="157.8">2</text>
<text x="138" y="157.8">0.41</text>
<text x="148" y="157.8">0.83</text>
<text x="8" y="162.4">9</text>
<text x="8" y="166.9">8</text>
<text x="12.8" y="162.4">01.01.01.11525</text>
<text x="12.8" y="166.9">01.01.01.11524</text>
<text x="46.6" y="162.4">T-SPV250-Z602-03-09-Q235</text>
<text x="46.6" y="166.9">T-SPV250-Z602-03-08-Q235</text>
<text x="102.9" y="166.9">后弹簧固定板</text>
<text x="104.3" y="162.4">支撑固定板</text>
<text x="131.7" y="162.4">1</text>
<text x="131.7" y="166.9">2</text>
<text x="138" y="162.4">0.66</text>
<text x="138" y="166.9">0.41</text>
<text x="148" y="162.4">0.66</text>
<text x="148" y="166.9">0.82</text>
<text x="8" y="171.5">7</text>
<text x="12.8" y="171.5">01.01.01.11523</text>
<text x="46.6" y="171.5">T-SPV250-Z602-03-07-Q235</text>
<text x="102.9" y="171.5">前弹簧固定板</text>
<text x="131.7" y="171.5">1</text>
<text x="138" y="171.5">0.89</text>
<text x="148" y="171.5">0.89</text>
<text x="8" y="176.1">6</text>
<text x="12.8" y="176.1">01.01.01.11522</text>
<text x="45.9" y="176.1">T-SPV250-Z602-03-06-Q355B</text>
<text x="102.9" y="176.1">前油缸固定板</text>
<text x="131.7" y="176.1">2</text>
<text x="138" y="176.1">1.20</text>
<text x="148" y="176.1">2.41</text>
<text x="8" y="180.7">5</text>
<text x="8" y="185.3">4</text>
<text x="12.8" y="180.7">01.01.01.11521</text>
<text x="12.8" y="185.3">01.01.01.18600</text>
<text x="45.2" y="185.3">T-SPV1830-EURO-03-03-Q355B</text>
<text x="45.9" y="180.7">T-SPV250-Z602-03-05-Q355B</text>
<text x="104.3" y="180.7">底部连接板</text>
<text x="105.7" y="185.3">前加强板</text>
<text x="131.7" y="180.7">6</text>
<text x="131.7" y="185.3">1</text>
<text x="138" y="180.7">0.58</text>
<text x="138" y="185.3">3.34</text>
<text x="148" y="180.7">3.47</text>
<text x="148" y="185.3">3.34</text>
<text x="8" y="189.9">3</text>
<text x="12.8" y="189.9">01.01.01.11519</text>
<text x="45.9" y="189.9">T-SPV250-Z602-03-03-Q355B</text>
<text x="105.7" y="189.9">后加强板</text>
<text x="131.7" y="189.9">1</text>
<text x="138" y="189.9">2.56</text>
<text x="148" y="189.9">2.56</text>
<text x="261.4" y="186.5">60.68</text>
<text x="8" y="194.5">2</text>
<text x="12.8" y="194.5">01.01.01.18599</text>
<text x="45.9" y="194.5">T-SPV1830-EURO-03-02-Q235</text>
<text x="103.6" y="194.5">方形板-机加</text>
<text x="131.7" y="194.5">1</text>
<text x="137.3" y="194.5">11.69</text>
<text x="147.3" y="194.5">11.69</text>
<text x="233" y="192.7">组焊件</text>
<text x="5.8" y="203.6">序号</text>
<text x="8" y="199.1">1</text>
<text x="12.8" y="199.1">01.01.01.18598</text>
<text x="17" y="203.6">物料代码</text>
<text x="45.9" y="199.1">T-SPV1830-EURO-03-01-Q235</text>
<text x="60.7" y="203.6">代号</text>
<text x="107.1" y="199.1">左铲板</text>
<text x="108.5" y="203.6">名称</text>
<text x="129.5" y="203.6">数量</text>
<text x="131.7" y="199.1">1</text>
<text x="137.3" y="199.1">28.38</text>
<text x="138" y="203.6">单重</text>
<text x="147.3" y="199.1">28.38</text>
<text x="148" y="203.6">总重</text>
<text x="163.6" y="203.6">备注</text>
<text x="230" y="203.6">01.03.7001</text>
</g>
<text font-size="2.5" x="245.5" y="192.7">1:10</text>
<g font-size="1.7">
<text x="179.7" y="169.6">4</text>
<text x="179.7" y="173.8">3</text>
<text x="179.7" y="178.2">2</text>
<text x="179.8" y="182.5">1</text>
<text x="213.4" y="182.5">2025/9/10</text>
<text x="258.4" y="182.5">共</text>
<text x="262.6" y="182.5">张</text>
<text x="278.4" y="182.5">第</text>
<text x="282.6" y="182.5">张</text>
<text x="178.3" y="191">设计</text>
<text x="178.3" y="186.7">序号</text>
<text x="188.8" y="191">张春玉</text>
<text x="195" y="186.7">修订原因</text>
<text x="201.4" y="190.9">日期</text>
<text x="209.5" y="190.9">2025/9/10</text>
<text x="213.6" y="186.7">修订日期</text>
<text x="224.4" y="186.7">数量</text>
<text x="235.2" y="186.7">材料</text>
<text x="246.3" y="186.7">比例</text>
<text x="254.8" y="186.7">单重</text>
<text x="275.3" y="186.7">kg/件</text>
<text x="178.3" y="195.2">校对</text>
<text x="201.4" y="195.2">表面积</text>
<text x="209.5" y="195.2">2840401.37</text>
<text x="178.3" y="203.7">工艺</text>
<text x="178.3" y="199.5">审核</text>
<text x="204.9" y="203.8">自制通用件</text>
<text x="205.3" y="199.1">物料类别</text>
<text x="232.3" y="199.1">物料代码</text>
</g>
</svg>
